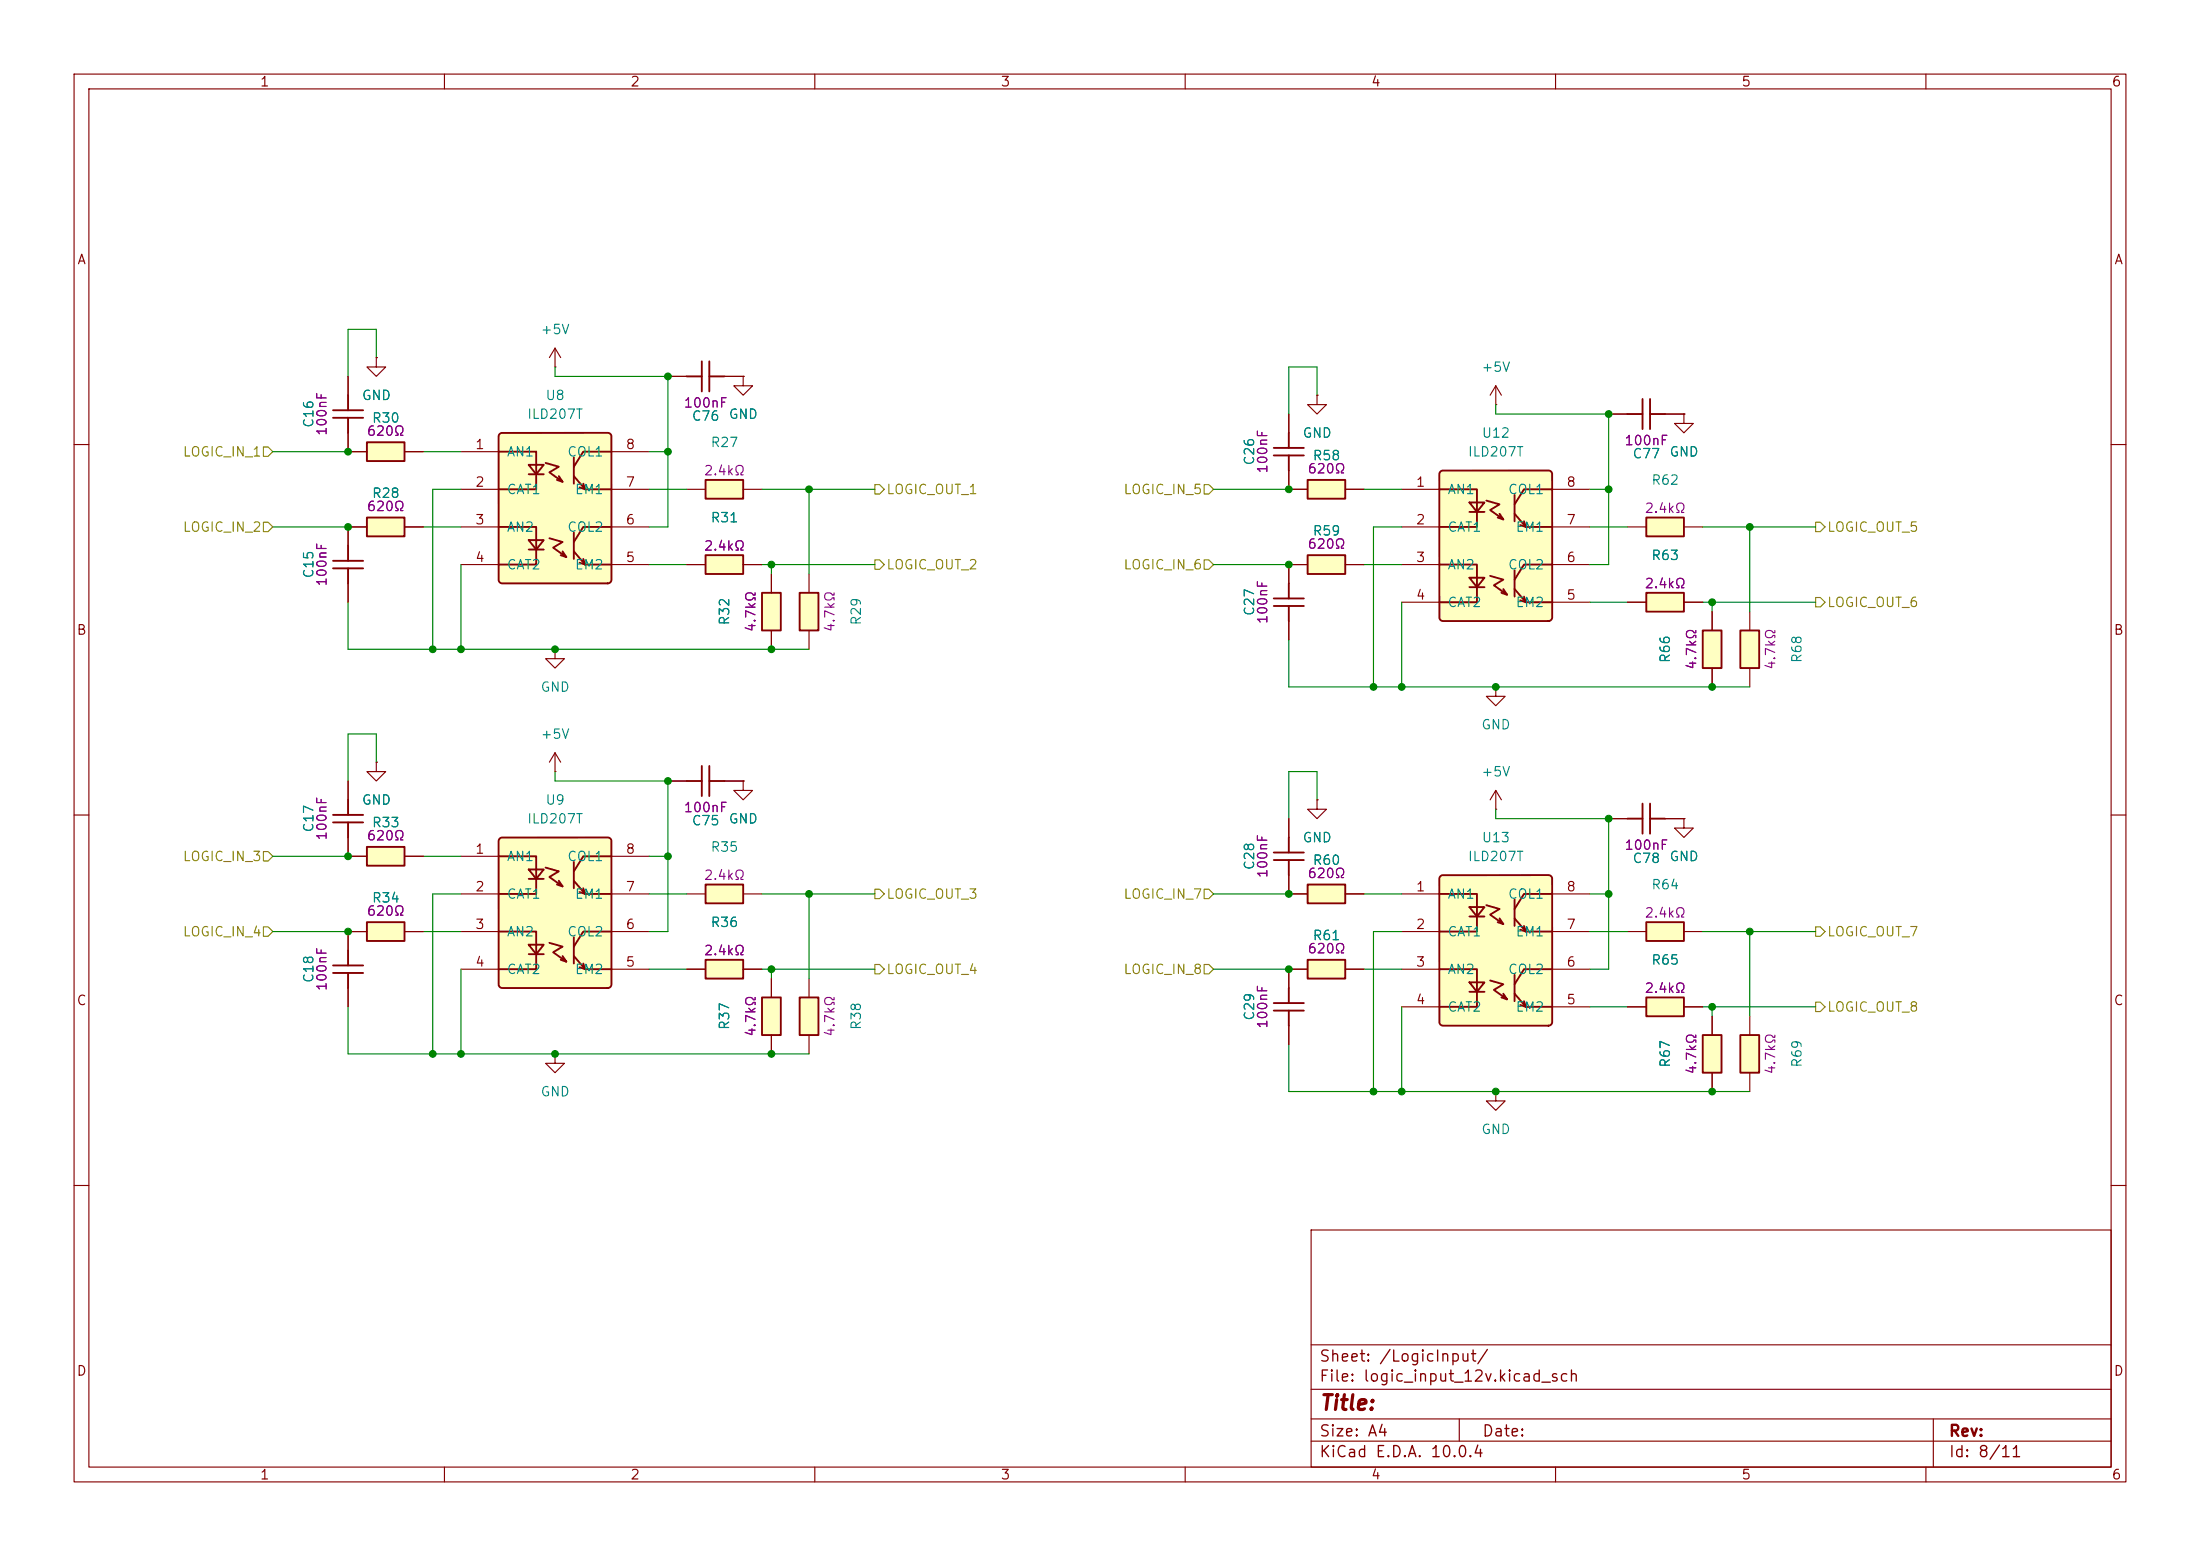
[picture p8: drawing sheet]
<svg xmlns="http://www.w3.org/2000/svg" width="297mm" height="210mm" viewBox="0 0 297 210" stroke-linecap="round" stroke-linejoin="round" font-family="sans-serif">
<g fill="none" stroke="#840000" stroke-width=".15">
<path d="M10 10h277v190h-277zM12 12h273v186h-273zM60 10v2M110 10v2M160 10v2M210 10v2M260 10v2M47 50.8v2.5M47 58.4v2.6M74.9 49.5h.1M74.9 47l-.7 1.3M74.9 47l.8 1.3"/>
<path d="M74.9 47v2.5M10 60h2M285 60h2M10 110h2M174 110.5v2.5M174 118.1v2.6M177.8 108v1.2h1.3l-1.3 1.3-1.3-1.3h1.3M177.8 108h.1M201.9 109.2h.1M201.9 106.7l-.7 1.3M201.9 106.7l.8 1.3M201.9 106.7v2.5"/>
<path d="M285 110h2M201.9 147.3v1.3h1.3l-1.3 1.3-1.2-1.3h1.2M201.9 147.3h.1M10 160h2M177 166h108v32h-108zM285 160h2M60 198v2M110 198v2M160 198v2M177 194.5h108M177 191.5h108M177 187.5h108"/>
<path d="M177 181.5h108M197 191.5v3M210 198v2M260 198v2M261 191.5v6.5"/>
</g>
<path d="M45 56.4h4M45 55.4h4M47 53.3v2.1M47 56.4v2M172 116.1h4M172 115.1h4M174 113v2.1M174 116.1v2" fill="none" stroke="#840000" stroke-width=".25"/>
<path d="M194.5 118.3l.2-.2h14.3l.5 .2v.2v19.4a.51 .51 0 0 1-.5 .5h-14.2l-.4-.2-.1-.2v-19.4z" fill="#ffffc2"/>
<g fill="none" stroke="#840000" stroke-width=".25">
<path d="M194.5 118.3l.2-.2h14.3l.5 .2v.2v19.4a.51 .51 0 0 1-.5 .5h-14.2l-.4-.2-.1-.2v-19.4zM194.3 120.7h5.1v5h-5.1M194.3 130.8h5.1v5.1h-5.1M198.4 122.4h2l-1 1.3zM198.4 132.6h2l-1 1.3zM198.4 123.7h2M198.4 133.9h2M200.7 122.2l1.7 .5-1.2 .7 1.7 1.3-.5-.7M201.2 132.3l1.7 .5-1.2 .8 1.8 1.3-.6-.8M202.2 124.5l.7 .2M202.7 134.6l.8 .3M204.5 124l1.5 1.7-.3-.7"/>
<path d="M204.5 134.1l1.5 1.8-.3-.8M204.5 121.4v3.6M204.5 131.6v3.5M205.2 125.5l.8 .2h3.5M205.2 135.6l.8 .3h3.5M209.5 120.7h-3.8l-1.2 2M209.5 130.8h-3.8l-1.2 2"/>
</g>
<path d="M189.2 120.7h5.1M189.2 125.7h5.1M189.2 130.8h5.1M189.2 135.9h5.1M209.5 120.7h5.1M209.5 125.7h5.1M209.5 130.8h5.1M209.5 135.9h5.1" fill="none" stroke="#840000" stroke-width=".15"/>
<path d="M229.9 139.7h2.5v5.1h-2.5z" fill="#ffffc2"/>
<path d="M229.9 139.7h2.5v5.1h-2.5z" fill="none" stroke="#840000" stroke-width=".25"/>
<path d="M231.1 137.2v2.5M231.1 144.8v2.5" fill="none" stroke="#840000" stroke-width=".15"/>
<path d="M222.2 134.6h5.1v2.6h-5.1z" fill="#ffffc2"/>
<path d="M172 136.4h4M172 135.4h4M174 133.4v2M174 136.4v2M222.2 134.6h5.1v2.6h-5.1z" fill="none" stroke="#840000" stroke-width=".25"/>
<path d="M174 130.8v2.6M174 138.4v2.6M219.7 135.9h2.5M227.3 135.9h2.6" fill="none" stroke="#840000" stroke-width=".15"/>
<path d="M176.5 129.5h5.1v2.6h-5.1z" fill="#ffffc2"/>
<path d="M219.7 110.5h2M221.7 108.5v4M222.8 110.5h2M222.8 108.5v4M176.5 129.5h5.1v2.6h-5.1z" fill="none" stroke="#840000" stroke-width=".25"/>
<path d="M217.2 110.5h2.5M224.8 110.5h2.5M174 130.8h2.5M181.6 130.8h2.5" fill="none" stroke="#840000" stroke-width=".15"/>
<path d="M222.2 124.5h5.1v2.5h-5.1z" fill="#ffffc2"/>
<path d="M222.2 124.5h5.1v2.5h-5.1z" fill="none" stroke="#840000" stroke-width=".25"/>
<path d="M227.3 110.5v1.3h1.3l-1.3 1.2-1.2-1.2h1.2M227.3 110.5h.1M219.7 125.7h2.5M227.3 125.7h2.6" fill="none" stroke="#840000" stroke-width=".15"/>
<path d="M176.5 119.4h5.1v2.5h-5.1z" fill="#ffffc2"/>
<path d="M176.5 119.4h5.1v2.5h-5.1z" fill="none" stroke="#840000" stroke-width=".25"/>
<path d="M174 120.7h2.5M181.6 120.7h2.5" fill="none" stroke="#840000" stroke-width=".15"/>
<path d="M67.5 113.2l.2-.2h14.3l.5 .3v.1v19.4a.51 .51 0 0 1-.5 .6h-14.2l-.4-.3-.1-.2v-19.4z" fill="#ffffc2"/>
<g fill="none" stroke="#840000" stroke-width=".25">
<path d="M67.3 115.6h5.1v5.1h-5.1M67.5 113.2l.2-.2h14.3l.5 .3v.1v19.4a.51 .51 0 0 1-.5 .6h-14.2l-.4-.3-.1-.2v-19.4zM71.4 117.3h2l-1 1.3zM71.4 118.6h2M73.7 117.1l1.7 .5-1.2 .8 1.7 1.2-.5-.7M75.2 119.4l.7 .2M77.5 118.9l1.5 1.8-.3-.8M77.5 116.3v3.6M82.5 115.6h-3.8l-1.2 2M92.7 105.4h2M94.7 103.4v4M95.8 105.4h2"/>
<path d="M95.8 103.4v4M67.3 125.7h5.1v5.1h-5.1M71.4 127.5h2l-1 1.3zM71.4 128.8h2M74.2 127.3l1.7 .5-1.2 .7 1.8 1.3-.6-.8M75.7 129.5l.8 .3M77.5 129l1.5 1.8-.3-.8M77.5 126.5v3.5M78.2 120.4l.8 .3h3.5M78.2 130.6l.8 .2h3.5M82.5 125.7h-3.8l-1.2 2.1"/>
</g>
<path d="M62.2 115.6h5.1M82.5 115.6h5.1M90.2 105.4h2.5M97.8 105.4h2.5M100.3 105.4v1.3h1.3l-1.3 1.3-1.2-1.3h1.2M100.3 105.4h.1M62.2 120.7h5.1M62.2 125.7h5.1M62.2 130.8h5.1M82.5 120.7h5.1M82.5 125.7h5.1M82.5 130.8h5.1" fill="none" stroke="#840000" stroke-width=".15"/>
<path d="M49.5 114.3h5.1v2.5h-5.1z" fill="#ffffc2"/>
<path d="M45 111h4M45 110h4M47 108v2M47 111v2M49.5 114.3h5.1v2.5h-5.1z" fill="none" stroke="#840000" stroke-width=".25"/>
<path d="M47 113v2.6h2.5M47 105.4v2.6M50.8 102.9v1.2h1.3l-1.3 1.3-1.3-1.3h1.3M50.8 102.9h.1M54.6 115.6h2.5M74.9 104.1h.1M74.9 101.6l-.7 1.3M74.9 101.6l.8 1.3M74.9 101.6v2.5" fill="none" stroke="#840000" stroke-width=".15"/>
<path d="M102.9 134.6h2.5v5.1h-2.5z" fill="#ffffc2"/>
<path d="M45 131.3h4M45 130.3h4M47 128.3v2M47 131.3v2.1M102.9 134.6h2.5v5.1h-2.5z" fill="none" stroke="#840000" stroke-width=".25"/>
<path d="M74.9 87.6v1.3h1.3l-1.3 1.3-1.2-1.3h1.2M74.9 87.6h.1M47 125.7v2.6M47 133.4v2.5M104.1 132.1v2.5M104.1 139.7v2.5M74.9 142.2v1.3h1.3l-1.3 1.3-1.2-1.3h1.2M74.9 142.2h.1" fill="none" stroke="#840000" stroke-width=".15"/>
<path d="M95.2 74.9h5.1v2.6h-5.1z" fill="#ffffc2"/>
<path d="M95.2 74.9h5.1v2.6h-5.1z" fill="none" stroke="#840000" stroke-width=".25"/>
<path d="M92.7 76.2h2.5M100.3 76.2h2.6" fill="none" stroke="#840000" stroke-width=".15"/>
<path d="M49.5 124.5h5.1v2.5h-5.1z" fill="#ffffc2"/>
<path d="M49.5 124.5h5.1v2.5h-5.1z" fill="none" stroke="#840000" stroke-width=".25"/>
<path d="M47 125.7h2.5M54.6 125.7h2.5" fill="none" stroke="#840000" stroke-width=".15"/>
<path d="M234.9 85.1h2.6v5.1h-2.6z" fill="#ffffc2"/>
<path d="M234.9 85.1h2.6v5.1h-2.6z" fill="none" stroke="#840000" stroke-width=".25"/>
<path d="M236.2 82.6v2.5M236.2 90.2v2.5" fill="none" stroke="#840000" stroke-width=".15"/>
<path d="M95.2 129.5h5.1v2.6h-5.1z" fill="#ffffc2"/>
<path d="M95.2 129.5h5.1v2.6h-5.1z" fill="none" stroke="#840000" stroke-width=".25"/>
<path d="M92.7 130.8h2.5M100.3 130.8h2.6" fill="none" stroke="#840000" stroke-width=".15"/>
<path d="M95.2 119.4h5.1v2.5h-5.1z" fill="#ffffc2"/>
<path d="M95.2 119.4h5.1v2.5h-5.1z" fill="none" stroke="#840000" stroke-width=".25"/>
<path d="M92.7 120.7h2.5M100.3 120.7h2.6" fill="none" stroke="#840000" stroke-width=".15"/>
<path d="M107.9 134.6h2.6v5.1h-2.6z" fill="#ffffc2"/>
<path d="M107.9 134.6h2.6v5.1h-2.6z" fill="none" stroke="#840000" stroke-width=".25"/>
<path d="M201.9 54.6h.1M201.9 52.1l-.7 1.2M201.9 52.1l.8 1.2M201.9 52.1v2.5M109.2 132.1v2.5M109.2 139.7v2.5" fill="none" stroke="#840000" stroke-width=".15"/>
<path d="M194.5 63.6l.2-.1h14.3l.5 .2v.2v19.4a.51 .51 0 0 1-.5 .5h-14.2l-.4-.2-.1-.2v-19.4z" fill="#ffffc2"/>
<g fill="none" stroke="#840000" stroke-width=".25">
<path d="M194.3 66h5.1v5.1h-5.1M194.3 76.2h5.1v5.1h-5.1M194.5 63.6l.2-.1h14.3l.5 .2v.2v19.4a.51 .51 0 0 1-.5 .5h-14.2l-.4-.2-.1-.2v-19.4zM198.4 67.8h2l-1 1.3zM198.4 78h2l-1 1.2zM198.4 69.1h2M198.4 79.2h2M200.7 67.6l1.7 .5-1.2 .7 1.7 1.3-.5-.8M201.2 77.7l1.7 .5-1.2 .8 1.8 1.3-.6-.8M202.2 69.9l.7 .2M204.5 69.3l1.5 1.8-.3-.7M204.5 79.5l1.5 1.8-.3-.8"/>
<path d="M204.5 66.8v3.6M204.5 77v3.5M205.2 70.9l.8 .2h3.5M209.5 66h-3.8l-1.2 2.1M209.5 76.2h-3.8l-1.2 2M202.7 80l.8 .3M205.2 81l.8 .3h3.5"/>
</g>
<path d="M189.2 66h5.1M189.2 71.1h5.1M189.2 76.2h5.1M209.5 66h5.1M209.5 71.1h5.1M209.5 76.2h5.1M189.2 81.3h5.1M209.5 81.3h5.1" fill="none" stroke="#840000" stroke-width=".15"/>
<path d="M234.9 139.7h2.6v5.1h-2.6z" fill="#ffffc2"/>
<path d="M234.9 139.7h2.6v5.1h-2.6z" fill="none" stroke="#840000" stroke-width=".25"/>
<path d="M236.2 137.2v2.5M236.2 144.8v2.5" fill="none" stroke="#840000" stroke-width=".15"/>
<path d="M102.9 80h2.5v5.1h-2.5z" fill="#ffffc2"/>
<path d="M102.9 80h2.5v5.1h-2.5z" fill="none" stroke="#840000" stroke-width=".25"/>
<path d="M104.1 77.5v2.5M104.1 85.1v2.5" fill="none" stroke="#840000" stroke-width=".15"/>
<path d="M107.9 80h2.6v5.1h-2.6z" fill="#ffffc2"/>
<path d="M107.9 80h2.6v5.1h-2.6z" fill="none" stroke="#840000" stroke-width=".25"/>
<path d="M109.2 77.5v2.5M109.2 85.1v2.5" fill="none" stroke="#840000" stroke-width=".15"/>
<path d="M176.5 64.8h5.1v2.5h-5.1z" fill="#ffffc2"/>
<path d="M92.7 50.8h2M94.7 48.8v4M95.8 50.8h2M95.8 48.8v4M176.5 64.8h5.1v2.5h-5.1z" fill="none" stroke="#840000" stroke-width=".25"/>
<path d="M90.2 50.8h2.5M97.8 50.8h2.5M174 66h2.5M181.6 66h2.5" fill="none" stroke="#840000" stroke-width=".15"/>
<path d="M95.2 64.8h5.1v2.5h-5.1z" fill="#ffffc2"/>
<path d="M174 58.4v2.1M95.2 64.8h5.1v2.5h-5.1zM172 61.5h4M172 60.5h4M174 61.5v2" fill="none" stroke="#840000" stroke-width=".25"/>
<path d="M100.3 50.8v1.3h1.3l-1.3 1.2-1.2-1.2h1.2M100.3 50.8h.1M174 55.9v2.5M177.8 53.3v1.3h1.3l-1.3 1.3-1.3-1.3h1.3M177.8 53.3h.1M92.7 66h2.5M100.3 66h2.6M174 63.5v2.5" fill="none" stroke="#840000" stroke-width=".15"/>
<path d="M176.5 74.9h5.1v2.6h-5.1z" fill="#ffffc2"/>
<path d="M45 76.7h4M45 75.7h4M47 73.7v2M47 76.7v2M174 78.7v2.1M176.5 74.9h5.1v2.6h-5.1zM172 81.8h4M172 80.8h4M174 81.8v2" fill="none" stroke="#840000" stroke-width=".25"/>
<path d="M47 71.1v2.6M47 78.7v2.6M176.5 76.2h-2.5v2.5M181.6 76.2h2.5M174 83.8v2.6" fill="none" stroke="#840000" stroke-width=".15"/>
<path d="M49.5 69.9h5.1v2.5h-5.1z" fill="#ffffc2"/>
<path d="M49.5 69.9h5.1v2.5h-5.1z" fill="none" stroke="#840000" stroke-width=".25"/>
<path d="M47 71.1h2.5M54.6 71.1h2.5" fill="none" stroke="#840000" stroke-width=".15"/>
<path d="M229.9 85.1h2.5v5.1h-2.5z" fill="#ffffc2"/>
<path d="M229.9 85.1h2.5v5.1h-2.5z" fill="none" stroke="#840000" stroke-width=".25"/>
<path d="M231.1 82.6v2.5M231.1 90.2v2.5" fill="none" stroke="#840000" stroke-width=".15"/>
<path d="M222.2 80h5.1v2.6h-5.1z" fill="#ffffc2"/>
<path d="M219.7 55.9h2M221.7 53.8v4.1M222.8 55.9h2M222.8 53.8v4.1M222.2 80h5.1v2.6h-5.1z" fill="none" stroke="#840000" stroke-width=".25"/>
<path d="M217.2 55.9h2.5M224.8 55.9h2.5M201.9 92.7v1.3h1.3l-1.3 1.3-1.2-1.3h1.2M201.9 92.7h.1M219.7 81.3h2.5M227.3 81.3h2.6" fill="none" stroke="#840000" stroke-width=".15"/>
<path d="M222.2 69.9h5.1v2.5h-5.1z" fill="#ffffc2"/>
<path d="M222.2 69.9h5.1v2.5h-5.1z" fill="none" stroke="#840000" stroke-width=".25"/>
<path d="M227.3 55.9v1.3h1.3l-1.3 1.2-1.2-1.2h1.2M227.3 55.9h.1M219.7 71.1h2.5M227.3 71.1h2.6" fill="none" stroke="#840000" stroke-width=".15"/>
<path d="M67.5 58.6l.2-.2h14.3l.5 .2v.2v19.4a.51 .51 0 0 1-.5 .5h-14.2l-.4-.2-.1-.2v-19.4z" fill="#ffffc2"/>
<g fill="none" stroke="#840000" stroke-width=".25">
<path d="M67.5 58.6l.2-.2h14.3l.5 .2v.2v19.4a.51 .51 0 0 1-.5 .5h-14.2l-.4-.2-.1-.2v-19.4zM67.3 61h5.1v5h-5.1M67.3 71.1h5.1v5.1h-5.1M71.4 62.7h2l-1 1.3zM71.4 72.9h2l-1 1.3zM71.4 64h2M71.4 74.2h2M73.7 62.5l1.7 .5-1.2 .8 1.7 1.2-.5-.7M74.2 72.6l1.7 .6-1.2 .7 1.8 1.3-.6-.8M75.2 64.8l.7 .2M75.7 74.9l.8 .3M77.5 64.3l1.5 1.7-.3-.7"/>
<path d="M77.5 74.4l1.5 1.8-.3-.8M77.5 61.7v3.6M77.5 71.9v3.5M78.2 65.8l.8 .2h3.5M78.2 75.9l.8 .3h3.5M82.5 61h-3.8l-1.2 2M82.5 71.1h-3.8l-1.2 2.1"/>
</g>
<path d="M62.2 61h5.1M62.2 66h5.1M62.2 71.1h5.1M62.2 76.2h5.1M82.5 61h5.1M82.5 66h5.1M82.5 71.1h5.1M82.5 76.2h5.1" fill="none" stroke="#840000" stroke-width=".15"/>
<path d="M49.5 59.7h5.1v2.5h-5.1z" fill="#ffffc2"/>
<path d="M49.5 59.7h5.1v2.5h-5.1z" fill="none" stroke="#840000" stroke-width=".25"/>
<g fill="none" stroke="#840000" stroke-width=".15">
<path d="M47 58.4v2.6h2.5M47 50.8v2.5M50.8 48.3v1.2h1.3l-1.3 1.3-1.3-1.3h1.3M50.8 48.3h.1M90.2 50.8h2.5M97.8 50.8h2.5M100.3 50.8h.1M174 55.9v2.5M177.8 53.3h.1M217.2 55.9h2.5M224.8 55.9h2.5M227.3 55.9h.1"/>
<path d="M47 78.7v2.6M49.5 71.1h-2.5v2.6M54.6 61h2.5M54.6 71.1h2.5M92.7 76.2h2.5M100.3 76.2h2.6M104.1 77.5v2.5M174 63.5v2.5h2.5M176.5 76.2h-2.5v2.5M181.6 76.2h2.5M181.6 66h2.5M104.1 85.1v2.5"/>
<path d="M174 83.8v2.6M219.7 81.3h2.5M227.3 81.3h2.6M231.1 82.6v2.5M231.1 90.2v2.5M47 105.4v2.6M47 113v2.6h2.5M50.8 102.9h.1M54.6 115.6h2.5M90.2 105.4h2.5M97.8 105.4h2.5M100.3 105.4h.1"/>
<path d="M174 110.5v2.5M174 118.1v2.6h2.5M177.8 108h.1M217.2 110.5h2.5M224.8 110.5h2.5M227.3 110.5h.1M47 133.4v2.5M49.5 125.7h-2.5v2.6M54.6 125.7h2.5M92.7 130.8h2.5M100.3 130.8h2.6M104.1 132.1v2.5"/>
<path d="M104.1 139.7v2.5M174 138.4v2.6M176.5 130.8h-2.5v2.6M181.6 130.8h2.5M181.6 120.7h2.5M219.7 135.9h2.5M227.3 135.9h2.6M231.1 137.2v2.5M231.1 144.8v2.5"/>
</g>
<g fill="none" stroke="#848400" stroke-width=".15">
<path d="M35.6 60.3h.6l.6 .7-.6 .6h-.6zM35.6 70.5h.6l.6 .6-.6 .7h-.6zM118.1 65.4h.6l.7 .6-.7 .7h-.6zM118.1 75.6h.6l.7 .6-.7 .6h-.6zM162.6 75.6h.6l.6 .6-.6 .6h-.6zM162.6 65.4h.6l.6 .6-.6 .7h-.6zM245.1 70.5h.6l.7 .6-.7 .7h-.6zM245.1 80.6h.6l.7 .7-.7 .6h-.6zM35.6 114.9h.6l.6 .7-.6 .6h-.6zM35.6 125.1h.6l.6 .6-.6 .7h-.6zM118.1 120h.6l.7 .7-.7 .6h-.6zM118.1 130.2h.6l.7 .6-.7 .6h-.6z"/>
<path d="M162.6 130.2h.6l.6 .6-.6 .6h-.6zM162.6 120h.6l.6 .7-.6 .6h-.6zM245.1 135.3h.6l.7 .6-.7 .6h-.6zM245.1 125.1h.6l.7 .6-.7 .7h-.6z"/>
</g>
<g fill="none" stroke="#008400" stroke-width=".15">
<path d="M50.8 48.3v-3.8h-3.8v6.3M74.9 49.5v1.3h15.3v20.3h-2.6M177.8 53.3v-3.8h-3.8v6.4M201.9 54.6v1.3h15.3v20.3h-2.6M36.8 61h10.2M36.8 71.1h10.2M57.1 61h5.1M57.1 71.1h5.1M62.2 76.2v11.4M62.2 66h-3.8v21.6M87.6 61h2.6M87.6 76.2h5.1"/>
<path d="M87.6 66h5.1M102.9 76.2h15.2M102.9 66h15.2M104.1 76.2v1.3M109.2 66v11.5M163.8 76.2h10.2M163.8 66h10.2M184.1 76.2h5.1M184.1 66h5.1M189.2 71.1h-3.8v21.6M214.6 71.1h5.1M214.6 66h2.6"/>
<path d="M229.9 71.1h15.2M236.2 71.1v11.5M47 81.3v6.3h62.2M174 86.4v6.3h62.2M189.2 81.3v11.4M214.6 81.3h5.1M229.9 81.3h15.2M231.1 81.3v1.3M36.8 115.6h10.2M50.8 102.9v-3.8h-3.8v6.3M57.1 115.6h5.1M74.9 104.1v1.3h15.3v20.3h-2.6"/>
<path d="M87.6 115.6h2.6M177.8 108v-3.9h-3.8v6.4M201.9 109.2v1.3h15.3v20.3h-2.6M36.8 125.7h10.2M47 135.9v6.3h62.2M57.1 125.7h5.1M62.2 130.8v11.4M62.2 120.7h-3.8v21.5M87.6 130.8h5.1M87.6 120.7h5.1M102.9 130.8h15.2M102.9 120.7h15.2"/>
<path d="M104.1 130.8v1.3M109.2 120.7v11.4M163.8 130.8h10.2M163.8 120.7h10.2M184.1 130.8h5.1M184.1 120.7h5.1M189.2 125.7h-3.8v21.6M189.2 135.9v11.4M214.6 120.7h2.6M214.6 125.7h5.1M214.6 135.9h5.1M229.9 125.7h15.2"/>
<path d="M229.9 135.9h15.2M231.1 135.9v1.3M236.2 125.7v11.5M174 141v6.3h62.2"/>
</g>
<g fill="#008400" stroke="#008400" stroke-width=".14">
<circle cx="189.2" cy="147.3" r=".46"/>
<circle cx="201.9" cy="147.3" r=".46"/>
<circle cx="217.2" cy="110.5" r=".46"/>
<circle cx="217.2" cy="120.7" r=".46"/>
<circle cx="185.4" cy="147.3" r=".46"/>
<circle cx="174" cy="130.8" r=".46"/>
<circle cx="174" cy="120.7" r=".46"/>
<circle cx="90.2" cy="105.4" r=".46"/>
<circle cx="109.2" cy="66" r=".46"/>
<circle cx="90.2" cy="115.6" r=".46"/>
<circle cx="104.1" cy="142.2" r=".46"/>
<circle cx="104.1" cy="130.8" r=".46"/>
<circle cx="104.1" cy="76.2" r=".46"/>
<circle cx="90.2" cy="50.8" r=".46"/>
<circle cx="90.2" cy="61" r=".46"/>
<circle cx="47" cy="71.1" r=".46"/>
<circle cx="47" cy="61" r=".46"/>
<circle cx="62.2" cy="87.6" r=".46"/>
<circle cx="58.4" cy="87.6" r=".46"/>
<circle cx="74.9" cy="87.6" r=".46"/>
<circle cx="217.2" cy="55.9" r=".46"/>
<circle cx="217.2" cy="66" r=".46"/>
<circle cx="185.4" cy="92.7" r=".46"/>
<circle cx="201.9" cy="92.7" r=".46"/>
<circle cx="189.2" cy="92.7" r=".46"/>
<circle cx="231.1" cy="92.7" r=".46"/>
<circle cx="231.1" cy="81.3" r=".46"/>
<circle cx="174" cy="66" r=".46"/>
<circle cx="236.2" cy="71.1" r=".46"/>
<circle cx="58.4" cy="142.2" r=".46"/>
<circle cx="74.9" cy="142.2" r=".46"/>
<circle cx="62.2" cy="142.2" r=".46"/>
<circle cx="47" cy="115.6" r=".46"/>
<circle cx="47" cy="125.7" r=".46"/>
<circle cx="236.2" cy="125.7" r=".46"/>
<circle cx="231.1" cy="147.3" r=".46"/>
<circle cx="231.1" cy="135.9" r=".46"/>
<circle cx="104.1" cy="87.6" r=".46"/>
<circle cx="109.2" cy="120.7" r=".46"/>
<circle cx="174" cy="76.2" r=".46"/>
</g>
<text font-size="2" fill="#840000" x="178" y="190.8">Title:</text>
<g font-size="1.5" fill="#840000">
<text x="178" y="184.2">Sheet: /LogicInput/</text>
<text x="178" y="186.9">File: logic_input_12v.kicad_sch</text>
<text x="178" y="197.1">KiCad E.D.A. 10.0.4</text>
<text x="178" y="194.3">Size: A4</text>
<text x="200" y="194.3">Date:</text>
<text x="263" y="194.3">Rev:</text>
<text x="263" y="197.1">Id: 8/11</text>
</g>
<g font-size="1.3" fill="#840000">
<text x="35" y="12">1</text>
<text x="85" y="12">2</text>
<text x="135" y="12">3</text>
<text x="185" y="12">4</text>
<text x="235" y="12">5</text>
<text x="285" y="12">6</text>
<text x="10.3" y="36">A</text>
<text x="285.3" y="36">A</text>
<text x="64.1" y="60.9">1</text>
<text x="84.4" y="60.9">8</text>
<text x="64.1" y="66">2</text>
<text x="64.1" y="71.1">3</text>
<text x="84.4" y="71.1">6</text>
<text x="84.4" y="66">7</text>
<text x="191.1" y="66">1</text>
<text x="191.1" y="71.1">2</text>
<text x="211.4" y="71.1">7</text>
<text x="211.4" y="66">8</text>
<text x="64.1" y="76.2">4</text>
<text x="84.4" y="76.2">5</text>
<text x="191.1" y="76.2">3</text>
<text x="211.4" y="76.2">6</text>
<text x="191.1" y="81.3">4</text>
<text x="211.4" y="81.3">5</text>
<text x="10.3" y="86">B</text>
<text x="285.3" y="86">B</text>
<text x="64.1" y="115.5">1</text>
<text x="84.4" y="115.5">8</text>
<text x="64.1" y="120.6">2</text>
<text x="64.1" y="125.7">3</text>
<text x="84.4" y="125.7">6</text>
<text x="84.4" y="120.6">7</text>
<text x="191.1" y="120.6">1</text>
<text x="191.1" y="125.7">2</text>
<text x="211.4" y="125.7">7</text>
<text x="211.4" y="120.6">8</text>
<text x="64.1" y="130.8">4</text>
<text x="84.4" y="130.8">5</text>
<text x="191.1" y="130.8">3</text>
<text x="211.4" y="130.8">6</text>
<text x="10.3" y="136">C</text>
<text x="191.1" y="135.9">4</text>
<text x="211.4" y="135.9">5</text>
<text x="285.3" y="136">C</text>
<text x="10.3" y="186">D</text>
<text x="285.3" y="186">D</text>
<text x="35" y="200">1</text>
<text x="85" y="200">2</text>
<text x="135" y="200">3</text>
<text x="185" y="200">4</text>
<text x="235" y="200">5</text>
<text x="285" y="200">6</text>
</g>
<g font-size="1.3" fill="#008484">
<text x="72.9" y="45.4">+5V</text>
<text x="199.9" y="50.5">+5V</text>
<text x="42.6" y="57.8" transform="rotate(-90 42.6 57.8)">C16</text>
<text x="48.8" y="54.3">GND</text>
<text x="50.1" y="57.4">R30</text>
<text x="71.1" y="56.9">ILD207T</text>
<text x="73.6" y="54.3">U8</text>
<text x="93.3" y="57.1">C76</text>
<text x="98.3" y="56.9">GND</text>
<text x="175.8" y="59.4">GND</text>
<text x="200" y="59.4">U12</text>
<text x="68.3" y="61.9">AN1</text>
<text x="76.5" y="61.9">COL1</text>
<text x="95.8" y="60.7">R27</text>
<text x="169.6" y="62.9" transform="rotate(-90 169.6 62.9)">C26</text>
<text x="177.1" y="62.4">R58</text>
<text x="198.1" y="61.9">ILD207T</text>
<text x="220.3" y="62.2">C77</text>
<text x="222.8" y="65.7">R62</text>
<text x="225.3" y="61.9">GND</text>
<text x="50.1" y="67.5">R28</text>
<text x="68.3" y="67">CAT1</text>
<text x="77.5" y="67">EM1</text>
<text x="95.8" y="70.8">R31</text>
<text x="195.3" y="67">AN1</text>
<text x="203.5" y="67">COL1</text>
<text x="68.3" y="72.1">AN2</text>
<text x="68.3" y="77.2">CAT2</text>
<text x="76.5" y="72.1">COL2</text>
<text x="77.5" y="77.2">EM2</text>
<text x="177.1" y="72.6">R59</text>
<text x="195.3" y="72.1">CAT1</text>
<text x="195.3" y="77.2">AN2</text>
<text x="203.5" y="77.2">COL2</text>
<text x="204.5" y="72.1">EM1</text>
<text x="222.8" y="75.9">R63</text>
<text x="42.6" y="78.1" transform="rotate(-90 42.6 78.1)">C15</text>
<text x="169.6" y="83.2" transform="rotate(-90 169.6 83.2)">C27</text>
<text x="195.3" y="82.3">CAT2</text>
<text x="204.5" y="82.3">EM2</text>
<text x="98.8" y="84.5" transform="rotate(-90 98.8 84.5)">R32</text>
<text x="116.5" y="84.5" transform="rotate(-90 116.5 84.5)">R29</text>
<text x="225.8" y="89.6" transform="rotate(-90 225.8 89.6)">R66</text>
<text x="243.5" y="89.6" transform="rotate(-90 243.5 89.6)">R68</text>
<text x="72.9" y="93.7">GND</text>
<text x="72.9" y="100">+5V</text>
<text x="199.9" y="98.8">GND</text>
<text x="199.9" y="105.1">+5V</text>
<text x="42.6" y="112.4" transform="rotate(-90 42.6 112.4)">C17</text>
<text x="48.8" y="108.9">GND</text>
<text x="50.1" y="112">R33</text>
<text x="71.1" y="111.5">ILD207T</text>
<text x="73.6" y="108.9">U9</text>
<text x="93.3" y="111.7">C75</text>
<text x="98.3" y="111.5">GND</text>
<text x="68.3" y="116.5">AN1</text>
<text x="76.5" y="116.5">COL1</text>
<text x="95.8" y="115.3">R35</text>
<text x="169.6" y="117.5" transform="rotate(-90 169.6 117.5)">C28</text>
<text x="175.8" y="114">GND</text>
<text x="177.1" y="117">R60</text>
<text x="198.1" y="116.5">ILD207T</text>
<text x="200" y="114">U13</text>
<text x="220.3" y="116.8">C78</text>
<text x="225.3" y="116.5">GND</text>
<text x="50.1" y="122.1">R34</text>
<text x="68.3" y="121.6">CAT1</text>
<text x="77.5" y="121.6">EM1</text>
<text x="95.8" y="125.4">R36</text>
<text x="195.3" y="121.6">AN1</text>
<text x="203.5" y="121.6">COL1</text>
<text x="222.8" y="120.4">R64</text>
<text x="68.3" y="126.7">AN2</text>
<text x="68.3" y="131.8">CAT2</text>
<text x="76.5" y="126.7">COL2</text>
<text x="77.5" y="131.8">EM2</text>
<text x="177.1" y="127.2">R61</text>
<text x="195.3" y="126.7">CAT1</text>
<text x="195.3" y="131.8">AN2</text>
<text x="203.5" y="131.8">COL2</text>
<text x="204.5" y="126.7">EM1</text>
<text x="222.8" y="130.5">R65</text>
<text x="42.6" y="132.8" transform="rotate(-90 42.6 132.8)">C18</text>
<text x="169.6" y="137.8" transform="rotate(-90 169.6 137.8)">C29</text>
<text x="195.3" y="136.9">CAT2</text>
<text x="204.5" y="136.9">EM2</text>
<text x="98.8" y="139.1" transform="rotate(-90 98.8 139.1)">R37</text>
<text x="116.5" y="139.1" transform="rotate(-90 116.5 139.1)">R38</text>
<text x="72.9" y="148.3">GND</text>
<text x="225.8" y="144.2" transform="rotate(-90 225.8 144.2)">R67</text>
<text x="243.5" y="144.2" transform="rotate(-90 243.5 144.2)">R69</text>
<text x="199.9" y="153.4">GND</text>
</g>
<g font-size="1.3" fill="#840084">
<text x="44.4" y="58.9" transform="rotate(-90 44.4 58.9)">100nF</text>
<text x="49.4" y="59.1">620Ω</text>
<text x="92.2" y="55.3">100nF</text>
<text x="94.9" y="64.5">2.4kΩ</text>
<text x="171.4" y="64" transform="rotate(-90 171.4 64)">100nF</text>
<text x="176.4" y="64.2">620Ω</text>
<text x="219.2" y="60.4">100nF</text>
<text x="49.4" y="69.3">620Ω</text>
<text x="221.9" y="69.6">2.4kΩ</text>
<text x="94.9" y="74.6">2.4kΩ</text>
<text x="176.4" y="74.4">620Ω</text>
<text x="44.4" y="79.2" transform="rotate(-90 44.4 79.2)">100nF</text>
<text x="221.9" y="79.7">2.4kΩ</text>
<text x="102.3" y="85.4" transform="rotate(-90 102.3 85.4)">4.7kΩ</text>
<text x="113" y="85.4" transform="rotate(-90 113 85.4)">4.7kΩ</text>
<text x="171.4" y="84.3" transform="rotate(-90 171.4 84.3)">100nF</text>
<text x="229.3" y="90.5" transform="rotate(-90 229.3 90.5)">4.7kΩ</text>
<text x="240" y="90.5" transform="rotate(-90 240 90.5)">4.7kΩ</text>
<text x="44.4" y="113.5" transform="rotate(-90 44.4 113.5)">100nF</text>
<text x="49.4" y="113.7">620Ω</text>
<text x="92.2" y="109.9">100nF</text>
<text x="94.9" y="119.1">2.4kΩ</text>
<text x="171.4" y="118.6" transform="rotate(-90 171.4 118.6)">100nF</text>
<text x="176.4" y="118.8">620Ω</text>
<text x="219.2" y="115">100nF</text>
<text x="49.4" y="123.9">620Ω</text>
<text x="221.9" y="124.2">2.4kΩ</text>
<text x="94.9" y="129.2">2.4kΩ</text>
<text x="176.4" y="129">620Ω</text>
<text x="44.4" y="133.8" transform="rotate(-90 44.4 133.8)">100nF</text>
<text x="221.9" y="134.3">2.4kΩ</text>
<text x="102.3" y="140" transform="rotate(-90 102.3 140)">4.7kΩ</text>
<text x="113" y="140" transform="rotate(-90 113 140)">4.7kΩ</text>
<text x="171.4" y="138.9" transform="rotate(-90 171.4 138.9)">100nF</text>
<text x="229.3" y="145.1" transform="rotate(-90 229.3 145.1)">4.7kΩ</text>
<text x="240" y="145.1" transform="rotate(-90 240 145.1)">4.7kΩ</text>
</g>
<g font-size="1.3" fill="#848400">
<text x="24.6" y="61.9">LOGIC_IN_1</text>
<text x="119.6" y="67">LOGIC_OUT_1</text>
<text x="151.6" y="67">LOGIC_IN_5</text>
<text x="24.6" y="72.1">LOGIC_IN_2</text>
<text x="119.6" y="77.2">LOGIC_OUT_2</text>
<text x="151.6" y="77.2">LOGIC_IN_6</text>
<text x="246.6" y="72.1">LOGIC_OUT_5</text>
<text x="246.6" y="82.3">LOGIC_OUT_6</text>
<text x="24.6" y="116.5">LOGIC_IN_3</text>
<text x="119.6" y="121.6">LOGIC_OUT_3</text>
<text x="151.6" y="121.6">LOGIC_IN_7</text>
<text x="24.6" y="126.7">LOGIC_IN_4</text>
<text x="119.6" y="131.8">LOGIC_OUT_4</text>
<text x="151.6" y="131.8">LOGIC_IN_8</text>
<text x="246.6" y="126.7">LOGIC_OUT_7</text>
<text x="246.6" y="136.9">LOGIC_OUT_8</text>
</g>
</svg>
